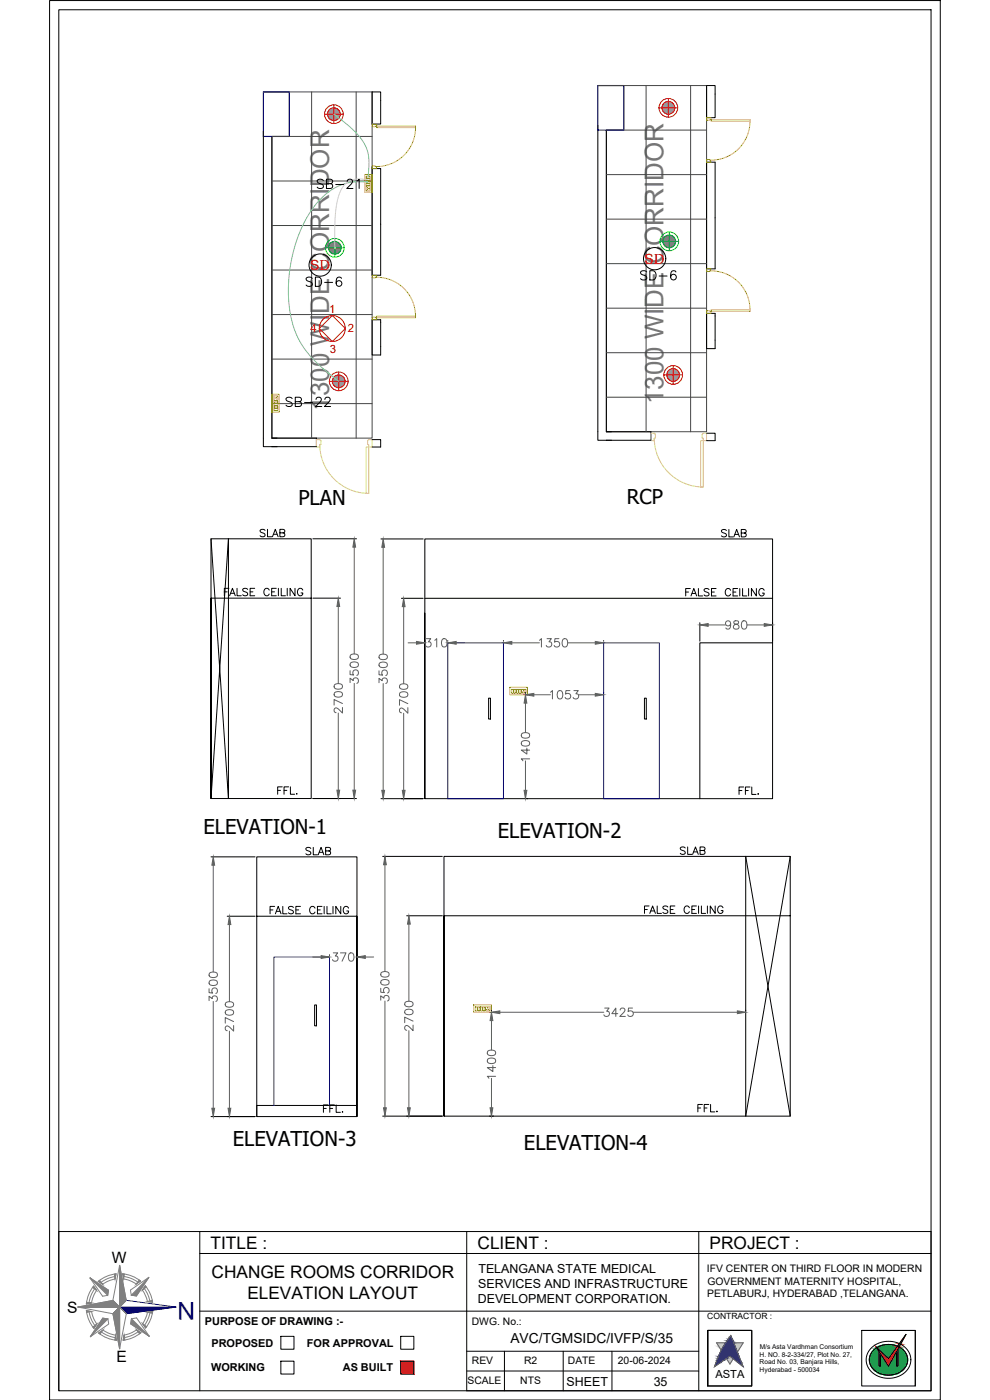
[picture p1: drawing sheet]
<svg xmlns="http://www.w3.org/2000/svg" width="297mm" height="420mm" viewBox="0 0 297 420" stroke-linecap="round" stroke-linejoin="round" font-family="sans-serif">
<!-- layer: ELE-LIGHTING WIRING -->
<g fill="none" stroke="#454545" stroke-width=".3">
<path d="M79 27.6h32.6v103.9h-30v-90.5h5.2v-13.4zM93.5 27.6v103.9M106.9 27.6v103.9M179.4 25.7h32.6v103.9h-30.1v-90.6h5.3v-13.3zM181.9 39h30.1M193.8 25.7v103.9M207.2 25.7v103.9M81.6 41h30M81.6 54.3h30M181.9 52.4h30.1M81.6 67.7h30M181.9 65.8h30.1"/>
<path d="M181.9 79.1h30.1M81.6 81h30M81.6 94.4h30M181.9 92.5h30.1M81.6 107.8h30M181.9 105.9h30.1M181.9 119.2h30.1M81.6 121.1h30"/>
</g>
<!-- layer: col -->
<path d="M79 27.6h7.8v13.4h-7.8zM179.4 25.7h7.8v13.3h-7.8z" fill="none" stroke="#00f" stroke-width=".35"/>
<!-- layer: walls -->
<path d="M79 39.4v92.1M111.6 27.6v9.6h2.6v-7M179.4 37.5v92.1M181.9 39v90.6h13.4v2.5h-13.4M212 25.7v9.6h2.6v-7.1M81.6 41v90.5h13.3v2.5h-13.3M111.6 50v32.6h2.6v-32M212 48.1v32.6h2.6v-32M114.2 104v-8h-2.6v10.5h2.6M214.6 102.1v-8.1h-2.6v10.6h2.6" fill="none" stroke="#000" stroke-width=".3"/>
<!-- layer: DOOR -->
<path d="M94.9 131.9h1l.4 .4v1.1h-.4v.8h-1zM95.9 133.4a14.7 14.7 0 0 0 14.7 14.7M109.9 134.2h.7v13.9h-.7zM110.3 132.3h.1M110.4 132.1l.2-.2h1v2.3h-1v-.8h-.3zM195.3 130h1l.2 .2 .1 1.3h-.3v.7h-1zM196.3 131.5a14.7 14.7 0 0 0 14.7 14.7M196.6 130.3h.1M210.2 132.2h.8v14h-.8zM210.7 130.3h.1M210.8 130.2l.2-.2h1v2.2h-1v-.7h-.3z" fill="none" stroke="#dee26a" stroke-width=".3"/>
<!-- layer: wall -->
<path d="M111.6 50.6h2.6M212 48.7h2.6M114.2 104v2.5M214.6 102.1v2.5" fill="none" stroke="#000" stroke-width=".3"/>
<!-- layer: ELE-12W LED -->
<g fill="none" stroke="#f00" stroke-width=".3">
<path d="M97.4 34.3h5.6M100.2 31.5v5.6M197.7 32.4h5.6M200.5 29.5v5.7M98.8 114.4h5.6M101.6 111.6v5.7M199.2 112.5h5.6M202 109.7v5.6"/>
<circle cx="100.2" cy="34.3" r="1.91"/>
<circle cx="100.2" cy="34.3" r="2.81"/>
<circle cx="200.5" cy="32.4" r="1.91"/>
<circle cx="200.5" cy="32.4" r="2.81"/>
<circle cx="101.6" cy="114.4" r="1.91"/>
<circle cx="101.6" cy="114.4" r="2.81"/>
<circle cx="202" cy="112.5" r="1.91"/>
<circle cx="202" cy="112.5" r="2.81"/>
</g>
<g fill="none" stroke="#989898" stroke-width=".3">
<path d="M98.3 34.2l2 2M98.3 34.3l1.9 1.9M98.3 34.1l2 2.1M98.3 34.4l1.7 1.8M98.3 34l2.1 2.2M98.3 34.5l1.6 1.7M98.3 33.9l2.2 2.3M98.3 34.6l1.5 1.5M98.3 33.9l2.3 2.2M98.3 34.8l1.4 1.3M98.3 33.8l2.4 2.3M98.4 33.7l2.4 2.4"/>
<path d="M98.4 34.9l1.1 1.2M98.4 33.6l2.4 2.5M98.4 33.5l2.5 2.5M98.4 33.5l2.6 2.5M98.5 35.1l.9 .9M98.6 33.3l2.6 2.6M98.6 35.3l.5 .6M98.6 33.2l2.7 2.6-2.7-2.6M98.7 33.1l2.7 2.7M98.7 33l2.7 2.7M98.8 33l2.7 2.7M98.8 32.9l2.7 2.7"/>
<path d="M98.9 32.9l2.7 2.7M98.9 32.8l2.7 2.7M99 32.8l2.7 2.7M99.1 32.7l2.6 2.7-2.7-2.6M99.1 32.7l2.7 2.6M99.3 32.6l2.6 2.5M99.4 32.5l2.5 2.6M99.5 32.5l2.4 2.5M99.5 32.5l2.5 2.4M99.6 32.4l2.4 2.4M99.7 32.4l2.3 2.4M99.8 32.4l2.2 2.3"/>
<path d="M99.9 32.4l2.2 2.2M99.9 32.4l2.2 2.1M100 32.4l2.1 2M100.1 32.4l2 1.9M100.2 32.4l1.9 1.8M100.3 32.4l1.8 1.7M100.5 32.4l1.6 1.6M100.6 32.4l1.4 1.5M100.7 32.4l1.3 1.3M100.9 32.5l1.1 1.1M101 32.6l.9 .8M101.1 35.9l-2.6-2.6 2.5 2.7"/>
<path d="M101.3 32.7l.4 .5M101.9 35.2l-2.6-2.6 2.5 2.6M198.6 32.3l2 2M198.6 32.4l1.9 1.9M198.6 32.2l2.1 2.1M198.6 32.5l1.8 1.8M198.6 32.1l2.2 2.1M198.6 32.6l1.7 1.7M198.7 32l2.2 2.2M198.7 32.7l1.5 1.5M198.7 31.9l2.3 2.3M198.7 32.9l1.3 1.3"/>
<path d="M198.7 31.8l2.4 2.4M198.7 33l1.2 1.2M198.7 31.7l2.5 2.4M198.8 31.6l2.5 2.5M198.8 33.2l.9 .9M198.8 31.5l2.6 2.6M198.9 31.4l2.6 2.6M198.9 33.4l.6 .6M198.9 31.3l2.7 2.6-2.7-2.5M199 31.2l2.6 2.7M199 31.2l2.7 2.7M199.1 31.1l2.7 2.7"/>
<path d="M199.2 31l2.7 2.7M199.4 30.8l2.7 2.7M199.7 30.6l2.5 2.6M199.8 30.6l2.5 2.5M199.9 30.6l2.4 2.4M200 30.5l2.4 2.4M200.1 30.5l2.3 2.3M200.2 30.5l2.2 2.2M200.3 30.5l2.1 2.1M200.4 30.5l2 2M200.5 30.4l1.9 2M200.6 30.5l1.8 1.8"/>
<path d="M200.7 30.5l1.7 1.7M200.8 30.5l1.6 1.6M200.9 30.5l1.5 1.5M201.1 30.5l1.3 1.3M201.2 30.6l1.1 1.1M201.4 30.7l.8 .8M201.6 30.8l.5 .4M201.9 33.7l-2.7-2.7 2.6 2.8M202 33.6l-2.7-2.7 2.7 2.7M202.2 33.3l-2.6-2.6 2.5 2.7M99.7 114.5l1.9 1.9M99.7 114.4l2 2"/>
<path d="M99.7 114.6l1.8 1.8M99.7 114.3l2.1 2M99.7 114.7l1.7 1.6M99.7 114.2l2.2 2.1M99.7 114.1l2.3 2.2M99.8 114.8l1.5 1.5M99.8 114l2.2 2.3M99.8 113.9l2.3 2.4M99.8 114.9l1.3 1.4M99.8 113.9l2.4 2.4M99.8 115.1l1.2 1.1M99.8 113.8l2.5 2.4"/>
<path d="M99.9 113.7l2.5 2.5-2.5-2.5M99.9 115.3l.9 .9M99.9 113.6l2.6 2.6M100 115.5l.6 .6M100 113.4l2.7 2.6M100.1 113.3l2.7 2.7-2.7-2.7M100.2 113.2l2.7 2.7M100.3 113.1l2.7 2.7M100.4 113l2.7 2.7M100.6 112.9l2.6 2.6-2.7-2.6M100.7 112.8l2.6 2.6M100.9 112.7l2.5 2.5"/>
<path d="M101 112.6l2.4 2.5M101.1 112.6l2.4 2.4M101.1 112.6l2.4 2.3M101.2 112.6l2.3 2.3M101.3 112.6l2.2 2.2M101.4 112.6l2.1 2.1M101.5 112.5l2 2.1M101.6 112.5l1.9 2M101.7 112.5l1.8 1.9M101.8 112.5l1.7 1.8M101.9 112.6l1.6 1.6M102 112.6l1.5 1.5"/>
<path d="M102.2 112.6l1.3 1.3M102.3 112.7l1.1 1.1M102.6 116.1l-2.6-2.6 2.6 2.6M102.7 112.9l.5 .4M103.1 115.6l-2.6-2.7 2.6 2.8M103.4 115.2l-2.6-2.5 2.5 2.6M200.1 112.5l2 1.9M200.1 112.6l1.9 1.8M200.1 112.4l2 2M200.1 112.7l1.7 1.7M200.1 112.3l2.1 2.1M200.1 112.8l1.6 1.6"/>
<path d="M200.1 112.2l2.2 2.2M200.1 112.9l1.5 1.5M200.1 112.1l2.3 2.3M200.1 112l2.4 2.4M200.1 113l1.4 1.4M200.2 112l2.4 2.4M200.2 113.2l1.1 1.1M200.2 111.7l2.6 2.6M200.2 113.3l1 1M200.3 111.7l2.5 2.5M200.3 111.6l2.6 2.6M200.3 111.5l2.7 2.7"/>
<path d="M200.4 113.6l.6 .5M200.4 111.5l2.6 2.6M200.4 111.4l2.7 2.7M200.5 111.4l2.6 2.6M200.5 111.3l2.7 2.7M200.6 111.2l2.7 2.7M200.7 111.2l2.7 2.7M200.7 111.1l2.7 2.7M200.8 111.1l2.7 2.6M200.9 111l2.6 2.6M200.9 110.9l2.7 2.7M201 110.9l2.6 2.6"/>
<path d="M201.1 110.8l2.6 2.6-2.6-2.5M201.2 110.8l2.5 2.5M201.3 110.8l2.5 2.4M201.3 110.7l2.5 2.5M201.4 110.7l2.4 2.4M201.5 110.7l2.3 2.3M201.6 110.7l2.2 2.2M201.7 110.7l2.2 2.2M201.8 110.6l2.1 2.2M201.8 110.6l2.1 2.1M201.9 110.6l2 2M202 110.6l1.9 1.9"/>
<path d="M202.3 110.6l1.6 1.7M202.4 110.7l1.4 1.4M202.5 110.7l1.3 1.3M202.7 110.8l1.1 1M202.7 114.3l-2.5-2.5 2.4 2.5M202.8 110.8l.9 .9M203.1 111l.4 .4"/>
</g>
<!-- layer: ELE-12W UPS LIGHT -->
<g fill="none" stroke="#0f0" stroke-width=".3">
<path d="M97.6 74.4h5.7M100.5 71.6v5.6M198 72.4h5.6M200.8 69.6v5.7"/>
<circle cx="100.5" cy="74.4" r="1.91"/>
<circle cx="100.5" cy="74.4" r="2.81"/>
<circle cx="200.8" cy="72.4" r="1.91"/>
<circle cx="200.8" cy="72.4" r="2.81"/>
</g>
<g fill="none" stroke="#808080" stroke-width=".3">
<path d="M98.5 74.4l1.9 1.9M98.6 74.3l1.9 2M98.6 74.5l1.7 1.8M98.6 74.2l2 2.1M98.6 74.1l2.1 2.2M98.6 74l2.2 2.2M98.6 74.7l1.5 1.5M98.6 73.9l2.3 2.3M98.6 73.9l2.4 2.3M98.6 74.9l1.4 1.3M98.6 73.8l2.4 2.4M98.7 75l1.1 1.2"/>
<path d="M98.7 73.7l2.4 2.5M98.7 73.6l2.5 2.5M98.7 73.6l2.6 2.5M98.7 75.2l1 .9M98.8 73.5l2.5 2.6M98.8 73.4l2.6 2.6M98.8 75.4l.6 .6M98.9 73.3l2.6 2.7-2.7-2.6M98.9 73.2l2.7 2.7M99 73.1l2.7 2.7M99.1 73l2.7 2.7M99.2 72.9l2.7 2.7"/>
<path d="M99.3 72.8l2.7 2.7-2.8-2.6M99.4 72.8l2.6 2.7M99.4 72.8l2.7 2.6M99.5 72.7l2.6 2.6M99.6 72.6l2.6 2.6M99.7 72.6l2.5 2.5M99.8 72.6l2.5 2.4M99.9 72.5l2.4 2.4M100 72.5l2.3 2.3M100.1 72.5l2.2 2.2M100.2 72.5l2.2 2.1M100.3 72.5l2.1 2"/>
<path d="M100.4 72.5l2 1.9M100.5 72.5l1.9 1.8M100.6 72.5l1.8 1.7M100.7 72.5l1.6 1.6M100.9 72.5l1.4 1.5M101 72.5l1.3 1.3M101.1 72.6l1.1 1.1M101.3 72.7l.9 .8M101.6 72.8l.4 .4M198.9 72.4l2 2M198.9 72.5l1.9 1.9M198.9 72.3l2.1 2"/>
<path d="M198.9 72.6l1.8 1.7M198.9 72.2l2.2 2.1M198.9 72.7l1.7 1.6M198.9 72.1l2.3 2.2M198.9 72.8l1.5 1.5M199 72l2.2 2.3M199 72.9l1.3 1.4M199 71.9l2.3 2.4M199 71.9l2.4 2.4M199 71.8l2.5 2.4M199 71.7l2.5 2.5M199.1 71.6l2.5 2.6"/>
<path d="M199.1 73.3l.9 .9M199.1 71.6l2.6 2.5M199.2 71.5l2.6 2.6M199.2 73.5l.6 .6M199.2 71.4l2.7 2.6M199.3 71.3l2.6 2.7M199.3 71.3l2.7 2.7M199.4 71.1l2.7 2.7M199.5 71l2.7 2.7M199.6 71l2.7 2.7M199.7 70.9l2.6 2.7M199.8 70.8l2.6 2.7-2.7-2.6"/>
<path d="M199.8 70.8l2.6 2.6M199.9 70.8l2.6 2.6M200 70.7l2.5 2.6M200 70.7l2.5 2.5M200.1 70.7l2.5 2.5M200.2 70.6l2.4 2.4M200.3 70.6l2.4 2.3M200.4 70.6l2.3 2.2M200.5 70.6l2.2 2.2M200.6 70.6l2.1 2.1M200.7 70.5l2 2.1M200.8 70.5l1.9 2"/>
<path d="M200.9 70.5l1.8 1.9M201 70.5l1.7 1.8M201.1 70.6l1.6 1.6M201.2 70.6l1.5 1.4M201.3 70.6l1.3 1.3M201.5 70.7l1.1 1.1M201.7 70.7l.8 .9M201.9 70.9l.5 .4M202.1 73.9l-2.7-2.7 2.6 2.7"/>
</g>
<!-- layer: FA-BELOW SMOKE DERECTOR -->
<g fill="none" stroke="#000" stroke-width=".3">
<circle cx="96.1" cy="79.5" r="3.3"/>
<circle cx="196.4" cy="77.6" r="3.3"/>
</g>
<!-- layer: EQP ASBUILT -->
<g fill="none" stroke="#000" stroke-width=".3">
<path d="M111.6 27.6h2.6v2.6M212 25.7h2.6v2.5M79 131.5v2.5h2.6M111.6 131.9h2.6v2.3h-2.6M179.4 129.6v2.5h2.5M212 130h2.6v2.2h-2.6M63.3 161.7l5.2 77.9v-77.9l-5.2 77.9v-77.9h30.1v77.9h-30.1v-60.1h30.1M93.9 161.7h13.1M93.9 179.5h8.3M114.3 161.7h12.7M120.4 179.6h6.6M127.5 179.6h104.3"/>
<path d="M127.5 184v55.7h104.3v-78h-104.3v78M231.8 192.9h-21.8v46.8M157.7 207.8v.2M158.2 208.5h.1M181.1 207.8v.2M93.9 239.6h13.1M114.3 239.7h12.7M158.2 239.7h.1M63.3 257.2h13.2M114.8 257h17.9M237.1 257l-13.4 78v-78l13.4 78M68.2 275h8.3"/>
<path d="M77 275h30.1v60.1h-30.1v-77.9h30.1v77.9M122 274.8h10.7M237.1 274.8h-103.9v60.2h103.9v-78h-103.9v78M98.9 286.5v.2M107.1 286.5v.2M147.5 303.1v.2M148 303.8h.1M63.3 335.1h13.2M107.1 331.8h-30.1v3.3M114.8 335h17.9M146.8 335h1.3"/>
</g>
<!-- layer: DOOR -->
<g fill="none" stroke="#c8c92d" stroke-width=".3">
<path d="M111.8 38h.1M111.9 38l-.3-.2v-.6h1.4v.6l-1.2 .2M113 37.8h11.7v.5h-11.7zM124.7 38.3a11.7 11.7 0 0 1-12.2 11.7M212 35.3h1.3v.6l-1.1 .2zM212.2 36.1h.1M213.3 35.9h11.7v.5h-11.7zM225 36.4a11.7 11.7 0 0 1-12.1 11.7M111.7 49.9l.8-.1v.2h.5v.6h-1.4zM111.8 49.8h.1M212.1 47.9h.8v.2h.4v.6h-1.3zM111.6 82.6h1.4v.6l-1.2 .2z"/>
<path d="M111.7 95.2h.8v.2h.5v.6h-1.4zM111.8 95.2h.1M112.5 83.2a11.7 11.7 0 0 1 12.2 11.7M113 94.9h11.7v.5h-11.7zM212 80.7h1.3v.6l-1.1 .2zM212.1 93.3l1.2 .1v.6h-1.3zM212.2 81.5h.1M212.9 81.3a11.7 11.7 0 0 1 12.1 11.7M213.3 93h11.7v.4h-11.7z"/>
</g>
<!-- layer: EQP ASBUILT -->
<path d="M134.4 192.9h16.7v46.8h-16.7zM181.1 192.9h16.7v46.8h-16.7zM82.2 331.8v-44.6h16.7v44.6" fill="none" stroke="#00f" stroke-width=".3"/>
<g fill="none" stroke="#5e5e5e" stroke-width=".3">
<path d="M106.3 164.2v32.1M115 164.2v32.1M101.5 182v23.2M105.2 199a1.6 1.6 0 0 1 2.3 .4v.2a1.44 1.44 0 0 1-2.5 0zM105.2 196.6a1.6 1.6 0 0 1 2.3 .4v.2a1.44 1.44 0 0 1-2.5 0zM113.8 199a1.61 1.61 0 0 1 2.4 .4v.2a1.45 1.45 0 0 1-2.5 0zM113.8 196.7a1.61 1.61 0 0 1 2.4 .3v.3a1.45 1.45 0 0 1-2.5 0zM121.1 182.1v23.1M100.4 207.9a1.61 1.61 0 0 1 2.4 .4v.2a1.45 1.45 0 0 1-2.6 0zM100.4 205.5a1.61 1.61 0 0 1 2.4 .4v.2a1.45 1.45 0 0 1-2.6 0zM101.5 214v23.1M102.8 212.3v1.7l-1.2-1.2a.75 .75 0 0 0-1.2-.1l-.2 .7 .6 .5"/>
<path d="M102.8 211.1l-2.6-1.2v1.7M105 204.9v-1.4l1 .8a.83 .83 0 0 1 1.3-.7 .83 .83 0 0 1-.2 1.5M105 201.3v1.2l1.1 .1a.89 .89 0 0 1 0-1.4 .89 .89 0 0 1 1.3 .2 .89 .89 0 0 1-.3 1.3M106.3 205.1v32M113.7 204.9v-1.3l1 .7a.83 .83 0 0 1 1.3-.6 .83 .83 0 0 1-.3 1.4M113.7 201.3v1.2l1.1 .1a.89 .89 0 0 1 0-1.3 .89 .89 0 0 1 1.3 .2 .89 .89 0 0 1-.4 1.2M115 205.1v32.1M120 208a1.6 1.6 0 0 1 2.4 .3v.2a1.44 1.44 0 0 1-2.5 0zM120 205.6a1.6 1.6 0 0 1 2.4 .3v.3a1.44 1.44 0 0 1-2.5 0zM121.1 214v23.2M122.4 212.4v1.6l-1.2-1.2a.77 .77 0 0 0-1.1-.2l-.2 .8 .6 .5M122.4 211.2l-2.5-1.2v1.7"/>
<path d="M157.7 211v8.9M160.2 208.5h4.9M165.2 207.7l.6-.4v2.5M167.5 207.4a.81 .81 0 0 1 1.2 .3 1.27 1.27 0 0 1-.8 2.1 1.6 1.6 0 0 1-.4-2.4zM171 207.3h-1.2l-.1 1a.89 .89 0 0 1 1.3 0 .89 .89 0 0 1-.1 1.3 .89 .89 0 0 1-1.3-.3M172.2 207.3h1.3l-.7 .9a.83 .83 0 0 1 .6 1.4 .83 .83 0 0 1-1.4-.3M173.6 208.5h5M156.5 222.6a1.6 1.6 0 0 1 2.4 .4v.2a1.44 1.44 0 0 1-2.5 0zM156.5 220.2a1.61 1.61 0 0 1 2.4 .4v.2a1.44 1.44 0 0 1-2.5 0zM157.7 228.3v8.9M158.1 224.5v1.8l-1.7-1.2h2.5M158.9 227.7h-2.5l.5 .6"/>
<path d="M64 259.7v32M115.5 259.5v32.1M68.8 277.5v23.1M122.7 277.3v23.2M62.7 296.7v1.2l1.1 .1a.89 .89 0 0 1 0-1.3 .89 .89 0 0 1 1.3 .2 .89 .89 0 0 1-.3 1.3M62.8 294.5a1.61 1.61 0 0 1 2.4 .3v.3a1.45 1.45 0 0 1-2.5 0zM62.8 292.1a1.61 1.61 0 0 1 2.4 .3v.3a1.45 1.45 0 0 1-2.5 0zM93.9 287.2h2.5M100 286h1.3l-.7 .9a.83 .83 0 0 1 .6 1.4 .83 .83 0 0 1-1.4-.3M102.2 286h1.6l-1.2 2.5M104.9 286.1a.82 .82 0 0 1 1.2 .3 1.26 1.26 0 0 1-.8 2.1 1.61 1.61 0 0 1-.4-2.4zM109.6 287.2h2.5"/>
<path d="M114.2 296.6v1.2l1.1 .1a.89 .89 0 0 1 0-1.3 .89 .89 0 0 1 1.3 .1 .89 .89 0 0 1-.3 1.3M114.4 294.3a1.59 1.59 0 0 1 2.3 .4v.2a1.44 1.44 0 0 1-2.5 0zM114.4 291.9a1.59 1.59 0 0 1 2.3 .4v.2a1.44 1.44 0 0 1-2.5 0zM62.7 300.3v-1.3l1 .7a.83 .83 0 0 1 1.3-.6 .83 .83 0 0 1-.2 1.4M64 300.6v32M67.7 303.4a1.6 1.6 0 0 1 2.4 .3v.3a1.45 1.45 0 0 1-2.5 0zM67.7 301a1.6 1.6 0 0 1 2.4 .3v.3a1.45 1.45 0 0 1-2.5 0zM68.8 309.5v23.1M70.1 307.8v1.7l-1.8-1.6-.5 .1-.2 .4 .1 .7 .5 .2M70.1 306.6l-2.5-1.2v1.7M114.2 300.2v-1.3l1 .7a.83 .83 0 0 1 1.3-.6 .83 .83 0 0 1-.2 1.4M115.5 300.4v32.1"/>
<path d="M121.5 303.2a1.6 1.6 0 0 1 2.4 .4v.2a1.44 1.44 0 0 1-2.5 0zM121.5 300.8a1.6 1.6 0 0 1 2.4 .4v.2a1.44 1.44 0 0 1-2.5 0zM122.7 309.3v23.2M123.9 307.6v1.7l-1.2-1.2a.75 .75 0 0 0-1.2-.1l-.1 .7 .6 .5M123.9 306.5l-2.5-1.2v1.6M146.3 317.9a1.6 1.6 0 0 1 2.4 .3v.3a1.44 1.44 0 0 1-2.5 0zM146.3 315.5a1.6 1.6 0 0 1 2.4 .4v.2a1.44 1.44 0 0 1-2.5 0zM147.5 306.3v8.8M147.9 319.8v1.8l-1.7-1.2h2.5M150 303.8h31.2M181.4 302.5h1.3l-.7 1a.83 .83 0 0 1 .6 1.3 .83 .83 0 0 1-1.4-.2M185.4 304.2h-1.8l1.2-1.7v2.5"/>
<path d="M186.1 303.1l.5-.6 .8 .3a.77 .77 0 0 1-.2 1l-1.2 1.2h1.6M189.8 302.5h-1.2l-.1 1.1a.89 .89 0 0 1 1.3 0 .89 .89 0 0 1-.2 1.3 .89 .89 0 0 1-1.3-.3M190 303.8h31.2M147.5 323.6v8.9M148.7 323h-2.5l.5 .6"/>
</g>
<g fill="#5e5e5e" stroke="#5e5e5e" stroke-width=".3">
<path d="M64 257.2l.4 2.5h-.8z"/>
<path d="M63.6 332.6h.8l-.4 2.5z"/>
<path d="M68.8 275l.5 2.5h-.9z"/>
<path d="M68.4 332.6h.9l-.5 2.5z"/>
<path d="M96.4 286.8l2.5 .4-2.5 .4z"/>
<path d="M107.1 287.2l2.5-.4v.8z"/>
<path d="M106.3 161.7l.4 2.5h-.8z"/>
<path d="M105.9 237.1h.8l-.4 2.5z"/>
<path d="M101.5 179.5l.4 2.5h-.8z"/>
<path d="M101.1 237.1h.8l-.4 2.5z"/>
<path d="M115 161.7l.4 2.5h-.8z"/>
<path d="M114.6 237.2h.8l-.4 2.5z"/>
<path d="M121.1 179.6l.4 2.5h-.8z"/>
<path d="M120.7 237.2h.8l-.4 2.5z"/>
<path d="M157.7 208.5l.4 2.5h-.9z"/>
<path d="M157.2 237.2h.9l-.4 2.5z"/>
<path d="M157.7 208.5l2.5-.4v.8z"/>
<path d="M178.6 208.1l2.5 .4-2.5 .4z"/>
<path d="M115.5 257l.4 2.5h-.8z"/>
<path d="M115.1 332.5h.8l-.4 2.5z"/>
<path d="M122.7 274.8l.4 2.5h-.8z"/>
<path d="M122.3 332.5h.8l-.4 2.5z"/>
<path d="M147.5 303.8l.4 2.5h-.9z"/>
<path d="M147 332.5h.9l-.4 2.5z"/>
<path d="M147.5 303.8l2.5-.4v.8z"/>
<path d="M221.2 303.4l2.5 .4-2.5 .4z"/>
</g>
<!-- layer: ELE-SOCKET NMBERING -->
<g fill="none" stroke="#000" stroke-width=".3">
<path d="M193.4 273h.8M194.8 271.9h-1.4v2.2M195 274.1l.8-2.2 .9 2.2M195.3 273.4h1M197.2 271.9v2.2h1.3M200.4 272.2a.84 .84 0 0 0-.8-.3 .84 .84 0 0 0-.7 .5l.2 .3 1.1 .5 .2 .6a.98 .98 0 0 1-1.5 0M201.1 273h.9M202.5 271.9h-1.4v2.2h1.4M206.8 272.4a.82 .82 0 0 0-.9-.5 .82 .82 0 0 0-.6 .8v.6a.82 .82 0 0 0 .6 .8 .82 .82 0 0 0 .9-.5M207.6 273h.8M209 271.9h-1.4v2.2h1.4M209.6 271.9v2.2"/>
<path d="M210.4 271.9v2.2h1.3M212.2 271.9v2.2M214.6 271.9v2.2l-1.5-2.2v2.2M216.9 272.4a.82 .82 0 0 0-.9-.5 .82 .82 0 0 0-.7 .8v.6a.8 .8 0 0 0 .8 .8 .8 .8 0 0 0 .8-.8h-.5M97 332.7h.9M98.4 331.6h-1.4v2.2M99 332.7h.8M100.3 331.6h-1.3v2.2M100.9 331.6v2.2h1.2M102.7 333.7h.2z"/>
</g>
<!-- layer: ELE-4M UPS P.SB -->
<g fill="none" stroke="#ffbf00" stroke-width=".3">
<path d="M109.4 52.4h2.2v5.3h-2.2zM109.9 55.1h1.1v.6h-1.1zM109.9 54.4h1.1v.6h-1.1zM109.9 53.6h1.1v.6h-1.1zM109.9 52.9h1.1v.6h-1.1zM81.6 118.4h2.2v5.3h-2.2zM82.2 120.3h1.2v.6h-1.2zM82.2 121.1h1.2v.6h-1.2zM82.2 121.9h1.2v.6h-1.2zM82.2 122.6h1.2v.6h-1.2zM152.9 206.3h5.4v2.2h-5.4zM153.4 206.9h.6v1.2h-.6z"/>
<path d="M154.2 206.9h.5v1.2h-.5zM154.9 206.9h.6v1.2h-.6zM155.7 206.9h.6v1.2h-.6zM142.1 301.6h5.4v2.2h-5.4zM142.6 302.2h.6v1.2h-.6zM143.4 302.2h.5v1.2h-.5zM144.1 302.2h.6v1.2h-.6zM144.9 302.2h.6v1.2h-.6z"/>
</g>
<!-- layer: ELE-4M RAW P.SB -->
<path d="M109.9 55.9h1.1v1.4h-1.1zM110.7 56.5v.1M82.2 118.8h1.2v1.4h-1.2zM82.6 119.4v.1M156.4 206.9h1.4v1.2h-1.4zM156.8 207.7l.1 .1zM157.1 207.1l.1 .2zM157.4 207.7v.1zM145.6 302.2h1.4v1.1h-1.4zM146 302.9l.1 .2zM146.4 302.5l-.1-.1 .1 .1M146.6 302.9v.2z" fill="none" stroke="#ffbf00" stroke-width=".3"/>
<!-- layer: ELE-LIGHTING WIRING -->
<path d="M100.2 34.3a39.2 39.2 0 0 1 7.7 6.7 12.5 12.5 0 0 1 2.7 10.8l-.2 1.4M110.4 54.6h-1.1a16.1 16.1 0 0 0-14.9 7.2 43.4 43.4 0 0 0-6 37.3 30.2 30.2 0 0 0 10.6 13.2l2.6 2.1" fill="none" stroke="#63d7b6" stroke-width=".3"/>
<path d="M110.4 53.9l-.9-.1a6.3 6.3 0 0 0-5.9 1.5 16.2 16.2 0 0 0-3 10l-.1 9.4" fill="none" stroke="#debad0" stroke-width=".3"/>
<!-- layer: 0 -->
<path d="M14.9 .2h267.2v420h-267.2zM17.6 2.9h261.8v414.5h-261.8zM146.6 209.5h.6v6.3h-.6zM193.4 209.5h.5v6.3h-.5zM94.4 301.6h.6v6.3h-.6zM140 369.6v47.8h139.4M279.4 369.6h-261.8v47.8M225.5 399.3h-13.2v16.7h13.2M258.5 399.3h16.1v16.7M212.3 415.9v-16.6h13.3v16.6" fill="none" stroke="#000" stroke-width=".3"/>
<g fill="none" stroke="#f00" stroke-width=".3">
<path d="M95.8 98.6l3.9-3.9 3.9 3.9-3.9 3.9z"/>
<circle cx="99.7" cy="98.6" r="3.9"/>
</g>
<!-- layer: HATCH -->
<path d="M279.4 369.6v47.8" fill="none" stroke="#000" stroke-width=".3"/>
<!-- layer: TITLE -->
<g fill="none" stroke="#808080" stroke-width=".3">
<path d="M35.9 379.7v12.6v-12.6M23.4 392.3h12.5l-2 2 2-2zM25.9 393.3l1.6 .3 .4 1.7 1.2 2.1-.9 1.3a10 10 0 0 1-2.3-5.4zM26.7 393.7l.5 1.9 1.3 2.2M27 383.5l5.6 3.7-.3 1.6-1.5 .2zM28.1 386l.9 1.3-.9 1.5-.6 2.2-1.6 .3a10 10 0 0 1 2.2-5.3zM28.4 386.8l-1 1.7-.7 2.4M30.5 399.8l1.6 .9 2.4 .7M30.8 395.6l1.6 .2 .2 1.6-5.5 3.8zM30.9 399.2l-1.3 .9M30.9 399.2l1.5 .8 2.3 .7 .3 1.5a10 10 0 0 1-5.4-2.1M33.9 390.3l2 2-2-2"/>
<path d="M33.9 390.3l-10.5 2 10.5 2 2 10.5 2-10.5M34.4 383.1l-1.8 .5-2.3 1.2M34.5 383.9l-1.7 .4-2 1.1-1.3-.8a10 10 0 0 1 5.3-2.3l-.3 1.6M36.8 382.3a10 10 0 0 1 5.4 2.2l-1.3 .9-2.1-1.1-1.7-.5zM37.2 383.1l2.5 .7 1.6 1M37.9 390.2l-2-10.5-2 10.6M37.9 390.2l-2 2.1v12.5v-12.5l2 2-2-2zM39.1 387.2l5.6-3.9-3.8 5.6-1.5-.2zM39.4 395.8l1.6-.3 3.8 5.6-5.6-3.8zM41.4 399.7l-2.2 1.2-1.8 .5M43.3 386.7l1.2 2.2 .5 1.8M43.6 385.9a10 10 0 0 1 2.2 4.9l-1.6-.2-.5-1.8-1-1.6z"/>
<path d="M44.2 393.9l1.6-.3a10 10 0 0 1-2.1 4.9l-.9-1.3 .9-1.6zM45 393.7l-.7 2.4-.9 1.6M37.2 400.7l2.3-.7 1.5-.9 1.3 .9a10 10 0 0 1-5.3 2.2z"/>
</g>
<g fill="#808080" stroke="#808080" stroke-width=".3">
<path d="M35.9 379.7l2 10.5-2 2.1z"/>
<path d="M35.9 392.3v12.5l-2-10.5z"/>
<path d="M41 399.1l1.3 .9-.4 .3z"/>
<path d="M39.4 395.8l5.4 5.3-5.6-3.8z"/>
<path d="M42.8 397.3l1.2 .8-.3 .4z"/>
<path d="M37.2 400.7l.3 1.5h-.5z"/>
<path d="M34.7 400.7l.3 1.5h-.6z"/>
<path d="M27.9 398.3l1.2-.9-.9 1.3z"/>
<path d="M29.6 400.1l1.3-.9-.9 1.2z"/>
<path d="M30.8 395.6l1.6 .2-5.3 5.4z"/>
<path d="M23.4 392.3l10.5-2 2 2z"/>
<path d="M25.9 393.3l1.6 .3-1.5 .3z"/>
<path d="M26 390.8l1.5 .2-1.6 .3z"/>
<path d="M44.7 383.3l-3.8 5.6-1.5-.2z"/>
<path d="M41.7 384.1l.5 .4-1.3 .9z"/>
<path d="M43.6 385.9l.3 .4-1.2 .9z"/>
<path d="M36.8 382.3l.5 .1-.2 1.4z"/>
<path d="M27 383.5l5.6 3.7-.3 1.6z"/>
<path d="M34.3 382.4l.5-.1-.3 1.6z"/>
<path d="M28.1 386l.9 1.3-1.2-.9z"/>
<path d="M29.5 384.6l.4-.4 .9 1.2z"/>
<path d="M44.2 390.6l1.5-.3 .1 .5z"/>
<path d="M44.2 393.9l1.6-.3-.1 .5z"/>
</g>
<path d="M37.9 390.2l14.9 2.1-14.9 2" fill="none" stroke="#00f" stroke-width=".3"/>
<path d="M35.9 392.3h16.9l-14.9 2z" fill="#00f" stroke="#00f" stroke-width=".3"/>
<!-- layer: MEP_HVAC_TEXT -->
<path d="M59.9 376.2h219.5M59.9 369.6v47.8M209.7 369.6v47.8M59.9 393.5h80.1M140 393.5h139.4M140 405.5h69.7M140 411.5h69.7M151.4 405.5v11.9M169 405.5v11.9M183.6 405.5v11.9" fill="none" stroke="#000" stroke-width=".3"/>
<!-- layer: 0.0 -->
<path d="M225.6 399.3v16.7M258.5 399.3h16.1v16.7h-16.1zM84.3 401.1h3.9v3.8h-3.9zM84.3 408.5h3.9v3.9h-3.9zM120.2 401.1h4v3.8h-4zM120.2 408.5h4v3.9h-4zM212.3 416v-16.7h13.2h-13.2v16.7h13.2M261.5 404.5l1.9-1.3 2.2-.6 2.6 .1 2 .7 1.7 1.3 1.1 1.7 .3 1.8-.6 2.1-.7 1.1-1 .9-2.5 1.1-2.9 .2-2.5-.8-2-1.5-.7-1.1-.4-1.3 .1-2.2 .5-1.2zM262 405.4a6.4 6.4 0 0 1 10 1.2 4.5 4.5 0 0 1-3.6 5.9 5.7 5.7 0 0 1-7.6-4.4 4 4 0 0 1 1.2-2.7zM262.9 404.2l3.7 3.6 5.2-7.3-5.2 9.5zM263.7 405.5v4.5h.5v-3.7M269.5 404.8v5.2h-.5v-4.3" fill="none" stroke="#000" stroke-width=".3"/>
<!-- layer: MEP_HVAC_TEXT -->
<path d="M120.2 408.5l4 3.9v-3.9zM120.2 408.5l4 3.9h-4z" fill="#f00" stroke="#f00" stroke-width=".3"/>
<!-- layer: 0.0 -->
<g fill="#000" stroke="#000" stroke-width=".3">
<path d="M269.5 404.8v.7h-.5z"/>
<path d="M263.7 405.7l.5 .6zM263.7 405.7l.5 .6h-.5z"/>
<path d="M263.7 406.3l.5 3.7v-3.7zM263.7 406.3l.5 3.7h-.5z"/>
<path d="M269 405.5l.5 .2zM269 405.5l.5 .2z"/>
<path d="M269 405.7l.5 4.3v-4.3zM269 405.7l.5 4.3h-.5z"/>
</g>
<g fill="#139b48" stroke="#139b48" stroke-width=".3">
<path d="M266.5 403.5h.3z"/>
<path d="M266.3 412.7h.6z"/>
<path d="M266.5 403.5h.4zM266.2 403.5h.7z"/>
<path d="M266.2 403.5h.8zM266.2 403.5h.8z"/>
<path d="M266.2 403.5h1zM266 403.5h1.2z"/>
<path d="M266 403.5h1.3zM265.9 403.5h1.4z"/>
<path d="M265.9 403.5h1.5zM265.7 403.5h1.7z"/>
<path d="M265.7 403.5l1.8 .1zM265.6 403.6h1.9z"/>
<path d="M265.6 403.6h2.1zM265.5 403.6h2.2z"/>
<path d="M265.5 403.6h2.3zM265.4 403.6h2.4z"/>
<path d="M265.4 403.6h2.6zM265.2 403.6h2.8z"/>
<path d="M265.2 403.6h2.9zM265.1 403.6h3z"/>
<path d="M265.1 403.6l3.1 .1zM265 403.7h3.2z"/>
<path d="M265 403.7h3.3zM264.9 403.7h3.4z"/>
<path d="M264.9 403.7h3.6zM264.7 403.7h3.8z"/>
<path d="M264.7 403.7l3.9 .1zM264.6 403.8h4z"/>
<path d="M264.6 403.8h4.1zM264.5 403.8h4.2z"/>
<path d="M264.5 403.8h4.3zM264.4 403.8h4.4z"/>
<path d="M264.4 403.8l4.6 .1zM264.2 403.9h4.8z"/>
<path d="M264.2 403.9h4.8zM264.1 403.9h4.9z"/>
<path d="M264.1 403.9l5.1 .1zM264 404h5.2z"/>
<path d="M264 404h5.3zM263.9 404h5.4z"/>
<path d="M263.9 404h5.4zM263.8 404.1h5.4z"/>
<path d="M263.8 404.1h5.4zM263.5 404.2h5.7z"/>
<path d="M263.5 404.2h5.7zM263.3 404.3h5.8z"/>
<path d="M269.7 404.3l.3 .1zM269.7 404.3l.3 .1z"/>
<path d="M263.3 404.3h5.8zM263.1 404.4h5.9z"/>
<path d="M269.7 404.4l.5 .1zM269.7 404.4l.5 .1z"/>
<path d="M263 404.5l.1 .1zM262.8 404.6h.3z"/>
<path d="M269.6 404.5l.8 .1zM269.6 404.5l.8 .1h-.9z"/>
<path d="M262.8 404.6l.4 .2zM262.6 404.8h.6z"/>
<path d="M269.5 404.6l1.1 .2zM269.5 404.6l1.1 .2h-1.1z"/>
<path d="M269.5 404.8h1.1zM269.5 404.8h1.1z"/>
<path d="M262.6 404.8l.7 .1zM262.5 404.9h.8z"/>
<path d="M269.5 404.8l1.3 .1zM269.5 404.8l1.3 .1z"/>
<path d="M262.5 404.9l.9 .2zM262.3 405.1l.2-.2 .9 .2z"/>
<path d="M269.5 404.9l1.4 .2zM269.5 404.9l1.4 .2h-1.4z"/>
<path d="M262.3 405.1l1.2 .1zM262.1 405.2l.2-.1 1.2 .1z"/>
<path d="M269.5 405.1l1.6 .1zM269.5 405.1l1.6 .1h-1.6z"/>
<path d="M262.1 405.2l1.5 .2-.1-.2zM262.1 405.2l1.5 .2h-1.7z"/>
<path d="M269.5 405.2l1.8 .2-.2-.2zM269.5 405.2l1.8 .2h-1.8z"/>
<path d="M261.9 405.4l1.8 .1-.1-.1zM261.9 405.4l1.8 .1h-1.9z"/>
<path d="M261.8 405.5l1.9 .1zM261.8 405.5l1.9 .1z"/>
<path d="M269.5 405.4l1.9 .2-.1-.2zM269.5 405.4l1.9 .2h-1.9z"/>
<path d="M261.8 405.6l1.9 .1v-.1zM261.8 405.6l1.9 .1h-2z"/>
<path d="M269.5 405.6l2 .2-.1-.2zM269.5 405.6l2 .2h-2z"/>
<path d="M261.7 405.7l2 .2v-.2zM261.7 405.7l2 .2h-2.2z"/>
<path d="M269.5 405.8l2.2 .2-.2-.2zM269.5 405.8l2.2 .2h-2.2z"/>
<path d="M261.5 405.9l2.2 .2v-.2zM261.5 405.9l2.2 .2h-2.3z"/>
<path d="M269.5 406l2.3 .1-.1-.1zM269.5 406l2.3 .1h-2.3z"/>
<path d="M261.4 406.1l2.3 .2v-.2zM261.4 406.1l2.3 .2h-2.4z"/>
<path d="M269.5 406.1l2.4 .2-.1-.2zM269.5 406.1l2.4 .2h-2.4z"/>
<path d="M261.3 406.3l2.4 .2v-.2zM261.3 406.3l2.4 .2h-2.5z"/>
<path d="M269.5 406.3l2.5 .2-.1-.2zM269.5 406.3l2.5 .2h-2.5z"/>
<path d="M261.2 406.5l2.5 .2v-.2zM261.2 406.5l2.5 .2h-2.6z"/>
<path d="M269.5 406.5l2.6 .2-.1-.2zM269.5 406.5l2.6 .2h-2.6z"/>
<path d="M261.1 406.7l2.6 .2v-.2zM261.1 406.7l2.6 .2h-2.7z"/>
<path d="M269.5 406.7l2.7 .2-.1-.2zM269.5 406.7l2.7 .2h-2.7z"/>
<path d="M261 406.9l2.7 .2v-.2zM261 406.9l2.7 .2h-2.7z"/>
<path d="M269.5 406.9l2.7 .2v-.2zM269.5 406.9l2.7 .2h-2.7z"/>
<path d="M261 407.1l2.7 .2v-.2zM261 407.1l2.7 .2h-2.8z"/>
<path d="M269.5 407.1l2.8 .2-.1-.2zM269.5 407.1l2.8 .2h-2.8z"/>
<path d="M260.9 407.3l2.8 .2v-.2zM260.9 407.3l2.8 .2h-2.8z"/>
<path d="M269.5 407.3l2.8 .3v-.3zM269.5 407.3l2.8 .3h-2.8z"/>
<path d="M260.9 407.5l2.8 .2v-.2zM260.9 407.5l2.8 .2h-2.8z"/>
<path d="M269.5 407.6l2.8 .2v-.2zM269.5 407.6l2.8 .2h-2.8z"/>
<path d="M263.1 404.4l3.5 3.4 2.4-3.4zM263.1 404.4l3.5 3.4z"/>
<path d="M260.9 407.7l2.8 .2v-.2zM260.9 407.7l2.8 .2h-2.9z"/>
<path d="M269.5 407.8l2.8 .2v-.2zM269.5 407.8l2.8 .2h-2.8z"/>
<path d="M260.8 407.9l2.9 .2v-.2zM260.8 407.9l2.9 .2h-2.9z"/>
<path d="M269.5 408l2.8 .2v-.2zM269.5 408l2.8 .2h-2.8z"/>
<path d="M260.8 408.1l2.9 .3v-.3zM260.8 408.1l2.9 .3h-2.8z"/>
<path d="M269.5 408.2l2.8 .2v-.2zM269.5 408.2l2.8 .2h-2.8z"/>
<path d="M260.9 408.4l2.8 .2v-.2zM260.9 408.4l2.8 .2h-2.8z"/>
<path d="M269.5 408.4l2.8 .2v-.2zM269.5 408.4l2.8 .2h-2.8z"/>
<path d="M260.9 408.6l2.8 .2v-.2zM260.9 408.6l2.8 .2h-2.8z"/>
<path d="M269.5 408.6l2.8 .2v-.2zM269.5 408.6l2.8 .2h-2.8z"/>
<path d="M260.9 408.8l2.8 .2v-.2zM260.9 408.8l2.8 .2h-2.8z"/>
<path d="M269.5 408.8l2.7 .2 .1-.2zM269.5 408.8l2.7 .2h-2.7z"/>
<path d="M260.9 409l2.8 .2v-.2zM260.9 409l2.8 .2h-2.7z"/>
<path d="M269.5 409l2.7 .2v-.2zM269.5 409l2.7 .2h-2.7z"/>
<path d="M261 409.2l2.7 .2v-.2zM261 409.2l2.7 .2h-2.6z"/>
<path d="M269.5 409.2l2.6 .2 .1-.2zM269.5 409.2l2.6 .2h-2.6z"/>
<path d="M261.1 409.4l2.6 .2v-.2zM261.1 409.4l2.6 .2h-2.5z"/>
<path d="M269.5 409.4l2.5 .2 .1-.2zM269.5 409.4l2.5 .2h-2.5z"/>
<path d="M261.2 409.6l2.5 .2v-.2zM261.2 409.6l2.5 .2h-2.5z"/>
<path d="M269.5 409.6l2.4 .2 .1-.2zM269.5 409.6l2.4 .2h-2.4z"/>
<path d="M268.9 405.7l.1 4.3zM268.9 405.7l.1 4.3h-2.4z"/>
<path d="M264.2 406.3l2.4 3.7zM264.2 406.3l2.4 3.7h-2.4z"/>
<path d="M261.2 409.8l2.5 .2v-.2zM261.2 409.8l2.5 .2h-2.4z"/>
<path d="M269.5 409.8l2.3 .2 .1-.2zM269.5 409.8l2.3 .2h-2.3z"/>
<path d="M266.6 410h2.4zM266.6 410h2.4z"/>
<path d="M264.2 410h2.4zM264.2 410h2.4z"/>
<path d="M261.3 410h2.4zM261.3 410h2.4z"/>
<path d="M261.4 410h10.4zM261.4 410h10.4z"/>
<path d="M261.4 410l10.3 .2 .1-.2zM261.4 410l10.3 .2h-10.2z"/>
<path d="M261.5 410.2h10.2zM261.5 410.2h10.2z"/>
<path d="M261.5 410.2l10.1 .2 .1-.2zM261.5 410.2l10.1 .2h-10z"/>
<path d="M261.6 410.4h10zM261.6 410.4h10z"/>
<path d="M261.6 410.4h10zM261.6 410.4l9.9 .1z"/>
<path d="M261.7 410.5h9.8zM261.7 410.5l9.7 .1z"/>
<path d="M261.7 410.6h9.7zM261.7 410.6l9.6 .1z"/>
<path d="M261.9 410.7h9.4zM261.9 410.7h9.4z"/>
<path d="M261.9 410.7h9.4zM261.9 410.7l9.3 .2z"/>
<path d="M262 410.9h9.2zM262 410.9h9.1z"/>
<path d="M262 410.9h9.1zM262 410.9l9 .2z"/>
<path d="M262.2 411.1h8.8zM262.2 411.1h8.8z"/>
<path d="M262.2 411.1h8.8zM262.2 411.1l8.6 .1z"/>
<path d="M262.4 411.2h8.4zM262.4 411.2h8.4z"/>
<path d="M262.4 411.2h8.4zM262.4 411.2l8.2 .2z"/>
<path d="M262.5 411.4h8.1zM262.5 411.4h8.1z"/>
<path d="M262.6 411.4h8zM262.6 411.4l7.9 .1z"/>
<path d="M262.7 411.5h7.8zM262.7 411.5h7.7z"/>
<path d="M262.8 411.5h7.6zM262.8 411.5l7.5 .1z"/>
<path d="M262.9 411.6h7.4zM262.9 411.6l7.3 .1z"/>
<path d="M263 411.7h7.2zM263 411.7l7 .1z"/>
<path d="M263.1 411.8h6.9zM263.1 411.8h6.9z"/>
<path d="M263.2 411.8h6.8zM263.2 411.8l6.6 .1z"/>
<path d="M263.4 411.9h6.4zM263.4 411.9h6.4z"/>
<path d="M263.4 411.9h6.4zM263.4 411.9l6.2 .1z"/>
<path d="M263.6 412h6zM263.6 412h6z"/>
<path d="M263.6 412h6zM263.6 412l5.8 .1z"/>
<path d="M263.8 412.1h5.6zM263.8 412.1h5.5z"/>
<path d="M263.8 412.1h5.5zM263.8 412.1l5.4 .1z"/>
<path d="M264 412.2h5.2zM264 412.2h5.1z"/>
<path d="M264.1 412.2h5zM264.1 412.2l4.8 .1z"/>
<path d="M264.3 412.3h4.6zM264.3 412.3h4.6z"/>
<path d="M264.3 412.3h4.6zM264.3 412.3l4.4 .1z"/>
<path d="M264.5 412.4h4.2zM264.5 412.4h4.1z"/>
<path d="M264.6 412.4h4zM264.6 412.4l3.8 .1z"/>
<path d="M264.8 412.5h3.6zM264.8 412.5h3.6z"/>
<path d="M264.8 412.5h3.6zM264.8 412.5h3.4z"/>
<path d="M265 412.5h3.2zM265 412.5h3.1z"/>
<path d="M265.1 412.5h3zM265.1 412.5l2.8 .1z"/>
<path d="M265.3 412.6h2.6zM265.3 412.6h2.6z"/>
<path d="M265.3 412.6h2.6zM265.3 412.6h2.4z"/>
<path d="M265.5 412.6h2.2zM265.5 412.6h2.1z"/>
<path d="M265.6 412.6h2zM265.6 412.6h1.8z"/>
<path d="M265.8 412.6h1.6zM265.8 412.6l1.6 .1z"/>
<path d="M265.8 412.7h1.6zM265.8 412.7h1.3z"/>
<path d="M266 412.7h1.1zM266 412.7h1.1z"/>
<path d="M266.1 412.7h1zM266.1 412.7h.8z"/>
<path d="M266.3 412.7h.5zM266.4 412.7h.4z"/>
</g>
<g fill="#ed1f24" stroke="#ed1f24" stroke-width=".3">
<path d="M271.8 400.5l-1.5 2.7h-.5z"/>
<path d="M269.8 403.2h.5z"/>
<path d="M269.3 404l.1 .1z"/>
<path d="M269.4 404.1h.4z"/>
<path d="M269.8 403.2l.5 .1zM270 403.3h.3z"/>
<path d="M269.8 403.2l.2 .1zM269.8 403.2l.2 .1z"/>
<path d="M269.8 403.3l.4 .1zM269.8 403.3l.4 .1z"/>
<path d="M269.7 403.4l.2 .6 .3-.6zM269.7 403.4l.2 .6h-.6z"/>
<path d="M269.3 404h.6zM269.3 404l.5 .1z"/>
<path d="M269.4 404.1l.4 .1zM269.6 404.2h.2z"/>
<path d="M269.2 404.1l.4 .1zM269.2 404.1l.4 .1z"/>
<path d="M269.2 404.2l.6 .1zM269.2 404.2l.6 .1z"/>
<path d="M269.1 404.3l.5 .2 .2-.2zM269.1 404.3l.5 .2h-.6z"/>
<path d="M269 404.5l-1.2 3.3 1.8-3.3zM269 404.5l-1.2 3.3h-1.2z"/>
<path d="M263 404.5l3.6 3.3zM263 404.5l3.6 3.3h-1.5z"/>
<path d="M265.1 407.8l1.5 2.2zM265.1 407.8h2.7l-1.2 2.2z"/>
</g>
<!-- layer: 0 -->
<path d="M262.9 404.2l.2 .2z" fill="#ed1f24" stroke="#ed1f24" stroke-width=".3"/>
<g fill="#c7c8ca" stroke="#c7c8ca" stroke-width=".3">
<path d="M216 404.6h.7l-.1 .3z"/>
<path d="M220.1 403h2.9l-1.4 2.2z"/>
<path d="M218 407.7l1-.7 .9 .7z"/>
<path d="M218 407.7l2 .1z"/>
<path d="M215 403l2.8 .3 .2-.3zM215 403l2.8 .3h-2.6z"/>
<path d="M215.2 403.3l2.4 .2 .2-.2zM215.2 403.3l2.4 .2h-2.3z"/>
<path d="M215.3 403.5l2 .3 .3-.3zM215.3 403.5l2 .3h-1.8z"/>
<path d="M215.5 403.8l1.6 .3 .2-.3zM215.5 403.8l1.6 .3h-1.4z"/>
<path d="M215.7 404.1l1.2 .2 .2-.2zM215.7 404.1l1.2 .2h-1.1z"/>
<path d="M215.8 404.3l.9 .3 .2-.3zM215.8 404.3l.9 .3h-.7z"/>
<path d="M216 404.6l.2 .3h.4zM216.2 404.9h.4l-.2 .3z"/>
<path d="M220.1 403l.9 2.2h.6zM221 405.2h.6l-.4 .6z"/>
<path d="M218 407.7l2 .1zM218 407.8h2l-1 1.6z"/>
</g>
<path d="M218 407.7l1 1.7 1-1.6M218.1 403h-3.1l1.4 2.2M219.3 400.8l3.7 9.4-4-3.2-4.6 3.2 2-4.9zM220.1 403h2.9l-1.8 2.8" fill="none" stroke="#636466" stroke-width=".3"/>
<g fill="#293189" stroke="#293189" stroke-width=".3">
<path d="M219.3 400.8l.2 .6h-.6z"/>
<path d="M214.8 408.9h1.4l-1.8 1.3z"/>
<path d="M219 407h2.7l.8 1.9z"/>
<path d="M218.9 401.4l.8 .5-.2-.5zM218.9 401.4l.8 .5h-1.2z"/>
<path d="M218.5 401.9l1.4 .5-.2-.5zM218.5 401.9l1.4 .5h-1.8z"/>
<path d="M218.1 402.4l2 .6-.2-.6zM218.1 402.4l2 .6h-2.4z"/>
<path d="M217.7 403l2.5 .3-.1-.3zM217.7 403l2.5 .3h-2.6z"/>
<path d="M217.6 403.3l2.8 .2-.2-.2zM217.6 403.3l2.8 .2h-3z"/>
<path d="M217.4 403.5l3.1 .3-.1-.3zM217.4 403.5l3.1 .3h-3.3z"/>
<path d="M217.2 403.8l3.4 .3-.1-.3zM217.2 403.8l3.4 .3h-3.6z"/>
<path d="M217 404.1l3.7 .3-.1-.3zM217 404.1l3.7 .3h-3.8z"/>
<path d="M216.9 404.4l3.9 .3-.1-.3zM216.9 404.4l3.9 .3h-4.1z"/>
<path d="M216.7 404.7l4.2 .3-.1-.3zM216.7 404.7l4.2 .3h-4.3z"/>
<path d="M216.6 405l4.4 .3-.1-.3zM216.6 405l4.4 .3h-4.6z"/>
<path d="M216.4 405.3l4.8 .3-.2-.3zM216.4 405.3l4.8 .3h-5z"/>
<path d="M216.2 405.6l5.1 .3-.1-.3zM216.2 405.6l5.1 .3h-5.2z"/>
<path d="M216.1 405.9l5.3 .3-.1-.3zM216.1 405.9l5.3 .3h-5.4z"/>
<path d="M216 406.2l5.5 .3-.1-.3zM216 406.2l5.5 .3h-5.7z"/>
<path d="M215.8 406.5l5.8 .3-.1-.3zM215.8 406.5l5.8 .3h-5.9z"/>
<path d="M215.7 406.8l6 .2-.1-.2zM215.7 406.8l6 .2h-6.1z"/>
<path d="M215.6 407h3.4zM215.6 407l3.3 .1z"/>
<path d="M215.6 407.1l2.4 .6 .9-.6zM215.6 407.1l2.4 .6h-2.7z"/>
<path d="M215.3 407.7l1.8 .6 .9-.6zM215.3 407.7l1.8 .6h-2z"/>
<path d="M219 407l2.4 1.9h1.1zM221.4 408.9h1.1l.5 1.3z"/>
<path d="M215.1 408.3l1.1 .6 .9-.6zM215.1 408.3l1.1 .6h-1.4z"/>
</g>
<!-- layer: EQP -->
<path d="M127.5 192.3v.1M134.4 192.3v.1M151.1 192.3v.1M181.1 192.3v.1M210 186.9v5.5M231.8 186.9v5.5" fill="none" stroke="#000" stroke-width=".3"/>
<g fill="none" stroke="#5e5e5e" stroke-width=".3">
<path d="M122.5 192.9h2.5M127.9 191.7h1.3l-.7 .9a.83 .83 0 0 1 .6 1.4 .83 .83 0 0 1-1.4-.3M130.4 192.1l.6-.4v2.5M132.8 191.8a.81 .81 0 0 1 1.2 .3 1.27 1.27 0 0 1-.8 2.1 1.6 1.6 0 0 1-.4-2.4zM136.9 192.9h2.5M153.6 192.9h8.2M161.9 192.1l.5-.4v2.5M164.1 191.7h1.3l-.7 .9a.83 .83 0 0 1 .6 1.4 .83 .83 0 0 1-1.4-.3M167.7 191.7h-1.2l-.1 1a.88 .88 0 0 1 1.3 0 .88 .88 0 0 1-.1 1.3 .88 .88 0 0 1-1.3-.3M169 191.8a.81 .81 0 0 1 1.2 .3 1.27 1.27 0 0 1-.8 2.1 1.6 1.6 0 0 1-.4-2.4zM170.3 192.9h8.3M212.5 187.6h5.2"/>
<path d="M219.2 187.1a.78 .78 0 0 1-1 .7 .78 .78 0 0 1-.4-1.2 .78 .78 0 0 1 1.3 .1 1.72 1.72 0 0 1-.6 2.1l-.6-.1-.1-.2M220.3 186.4a.51 .51 0 0 0 .2 .9 .9 .9 0 0 1 1 .3 .9 .9 0 0 1 0 1.1l-.8 .1a.72 .72 0 0 1-.7-.8 .72 .72 0 0 1 .8-.6l.4-.1a.51 .51 0 0 0 .3-.9zM222.8 186.4a.81 .81 0 0 1 1.2 .4 1.26 1.26 0 0 1-.8 2 1.6 1.6 0 0 1-.4-2.4zM224.1 187.6h5.2"/>
</g>
<g fill="#5e5e5e" stroke="#5e5e5e" stroke-width=".3">
<path d="M134.4 192.9l2.5-.4v.8z"/>
<path d="M125 192.5l2.5 .4-2.5 .4z"/>
<path d="M151.1 192.9l2.5-.4v.8z"/>
<path d="M178.6 192.5l2.5 .4-2.5 .4z"/>
<path d="M210 187.6l2.5-.5v.9z"/>
<path d="M229.3 187.1l2.5 .5-2.5 .4z"/>
</g>
<g font-size="7.8" fill="#767676">
<text x="98.7" y="123.2" transform="rotate(-90 98.7 123.2)">1300 WIDE CORRIDOR</text>
<text x="199.1" y="121.3" transform="rotate(-90 199.1 121.3)">1300 WIDE CORRIDOR</text>
</g>
<text font-size="7.4" fill="#00f" x="58.6" y="390.7" transform="rotate(-180 58.6 390.7)">N</text>
<g font-size="6.2">
<text x="93.8" y="57.9">SB-21</text>
<text x="90.7" y="87.1">SD-6</text>
<text x="190.9" y="85.4">SD-6</text>
<text x="84.7" y="123.1">SB-22</text>
</g>
<g font-size="6.1">
<text x="89.5" y="151.5">PLAN</text>
<text x="188.1" y="151.2">RCP</text>
<text x="61" y="250.4">ELEVATION-1</text>
<text x="149.4" y="251.5">ELEVATION-2</text>
<text x="69.9" y="344">ELEVATION-3</text>
<text x="157.2" y="345.1">ELEVATION-4</text>
</g>
<text font-size="5.7" x="90.7" y="257.9">SLAB</text>
<g font-size="5.3">
<text x="76.9" y="162.3">SLAB</text>
<text x="215.2" y="162.3">SLAB</text>
<text x="66" y="179.9">FALSE CEILING</text>
<text x="204.6" y="179.9">FALSE CEILING</text>
<text x="82.2" y="239.5">FFL.</text>
<text x="220.5" y="239.5">FFL.</text>
<text x="202.8" y="257.5">SLAB</text>
<text x="79.7" y="275.5">FALSE CEILING</text>
<text x="208.1" y="334.8">FFL.</text>
</g>
<g font-size="5.2">
<text x="63.2" y="374.8">TITLE :</text>
<text x="143.3" y="374.8">CLIENT :</text>
<text x="212.9" y="374.8">PROJECT :</text>
<text x="63.5" y="383.5">CHANGE ROOMS CORRIDOR</text>
<text x="74.2" y="389.8">ELEVATION LAYOUT</text>
</g>
<g font-size="4.7">
<text x="33.6" y="379.2">W</text>
<text x="20.2" y="394">S</text>
<text x="34.9" y="408.8">E</text>
</g>
<g font-size="4.2" fill="#f00">
<text x="93" y="81.1">SD</text>
<text x="193.4" y="79.2">SD</text>
</g>
<text font-size="4.1" x="153.2" y="402.9">AVC/TGMSIDC/IVFP/S/35</text>
<g font-size="3.7">
<text x="143.6" y="382">TELANGANA STATE MEDICAL</text>
<text x="143.5" y="386.5">SERVICES AND INFRASTRUCTURE</text>
<text x="143.4" y="391">DEVELOPMENT CORPORATION.</text>
<text x="170" y="416">SHEET</text>
<text x="196.1" y="416">35</text>
</g>
<g font-size="3.4" fill="#f00">
<text x="98.8" y="93.8">1</text>
<text x="93.2" y="99.5">4</text>
<text x="104.4" y="99.5">2</text>
<text x="99" y="106.1">3</text>
</g>
<g font-size="3.3">
<text x="61.5" y="397.8">PURPOSE OF DRAWING :-</text>
<text x="63.4" y="404.1">PROPOSED</text>
<text x="92.1" y="404.1">FOR APPROVAL</text>
<text x="63.3" y="411.3">WORKING</text>
<text x="102.8" y="411.3">AS BUILT</text>
<text x="214.7" y="413.6">ASTA</text>
</g>
<g font-size="3.1">
<text x="212.1" y="381.8">IFV CENTER ON THIRD FLOOR IN MODERN</text>
<text x="212.2" y="389.2">PETLABURJ, HYDERABAD ,TELANGANA.</text>
<text x="212.2" y="385.5">GOVERNMENT MATERNITY HOSPITAL,</text>
<text x="141.6" y="397.6">DWG. No.:</text>
<text x="141.6" y="409.3">REV</text>
<text x="157.2" y="409.3">R2</text>
<text x="170.4" y="409.3">DATE</text>
<text x="185.4" y="409.3">20-06-2024</text>
<text x="140.3" y="415.2">SCALE</text>
<text x="156.1" y="415.2">NTS</text>
</g>
<text font-size="2.6" x="212.2" y="395.7">CONTRACTOR :</text>
<g font-size="2">
<text x="227.9" y="407.1">H. NO. 8-2-334/27, Plot No. 27,</text>
<text x="227.9" y="404.7">M/s Asta Vardhman Consortium</text>
<text x="227.9" y="411.9">Hyderabad - 500034</text>
<text x="227.9" y="409.5">Road No. 03, Banjara Hills,</text>
</g>
</svg>
